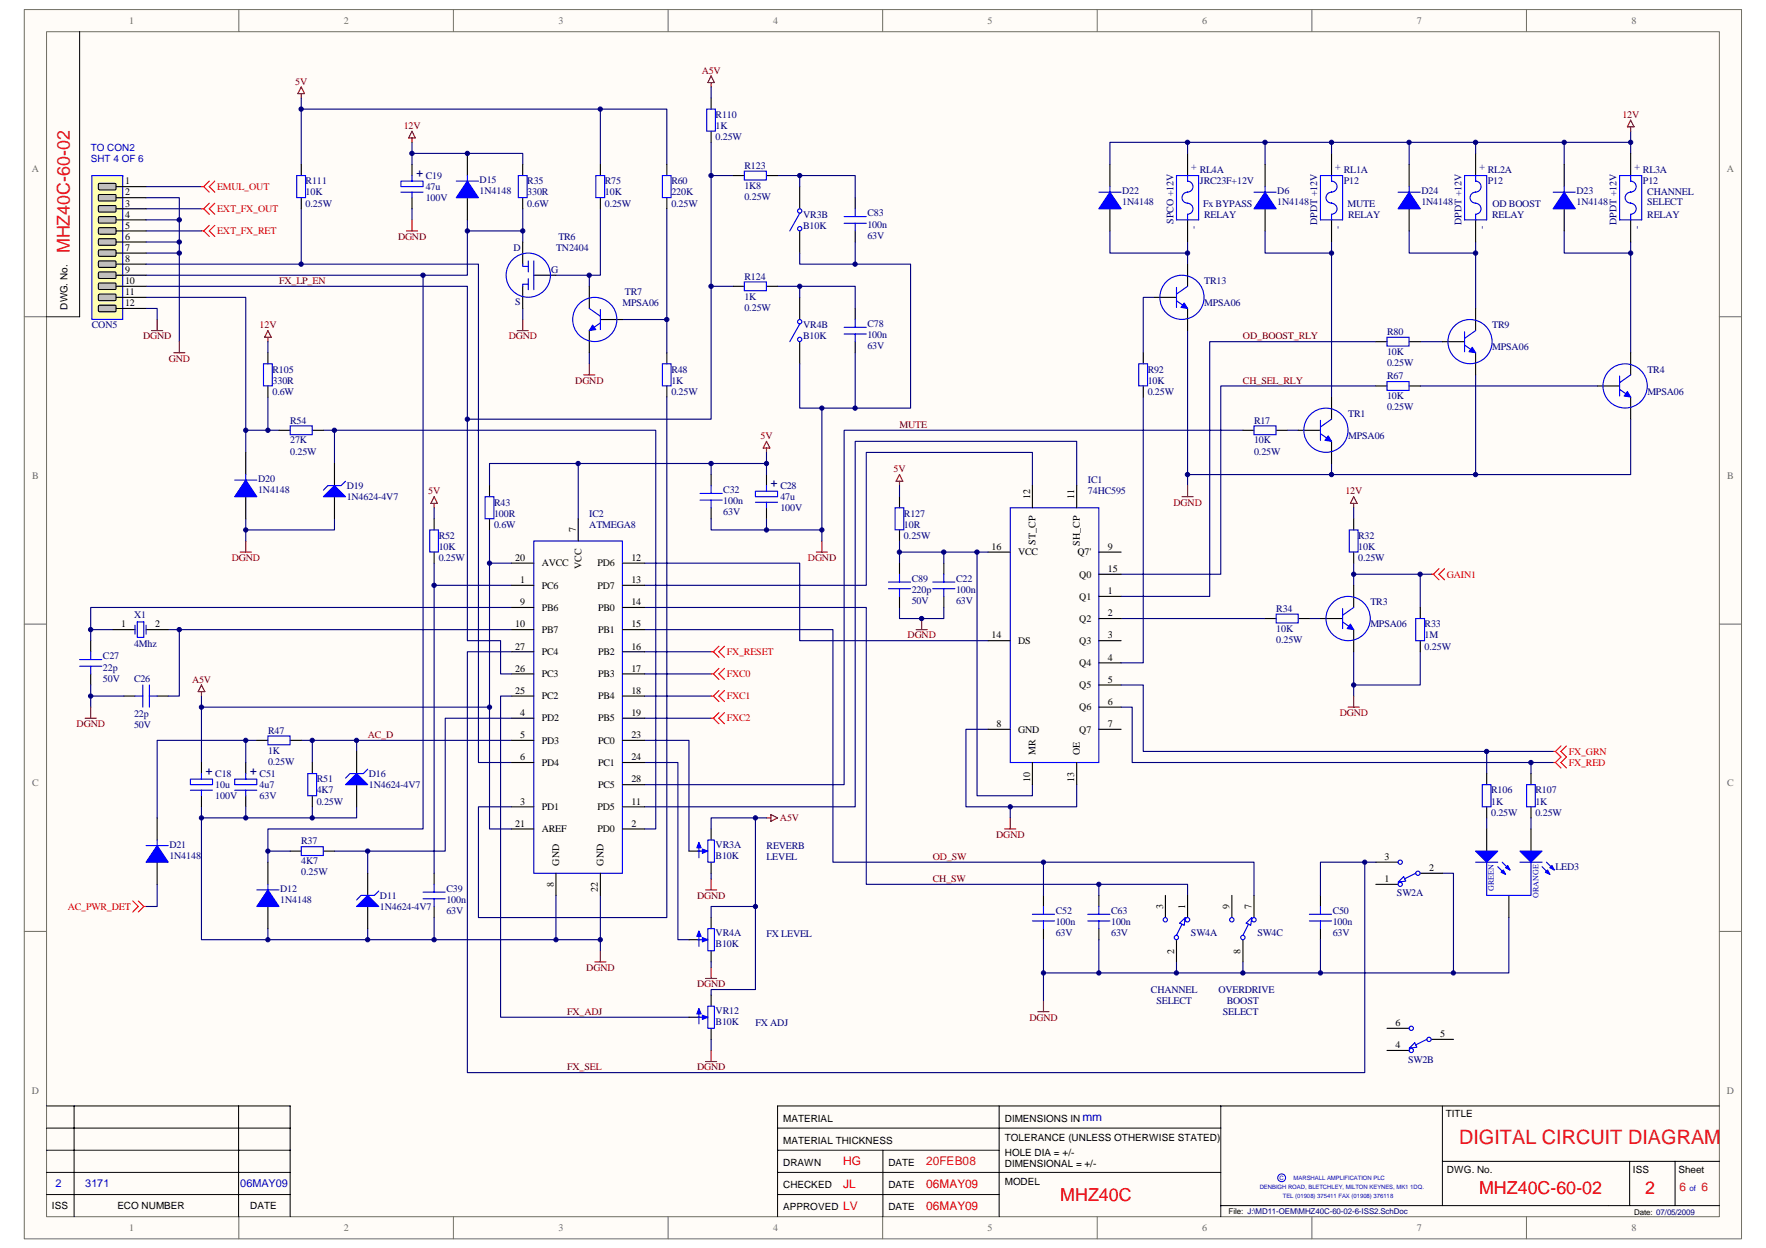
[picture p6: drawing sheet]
<svg xmlns="http://www.w3.org/2000/svg" width="297mm" height="210mm" viewBox="0 0 297 210" stroke-linecap="round" stroke-linejoin="round" font-family="sans-serif">
<path d="M4.1 1.6h288.8v206.8h-288.8z" fill="#fffcf8"/>
<path d="M4.1 1.6h288.8v206.8h-288.8z" fill="none" stroke="#706f64" stroke-width=".17"/>
<path d="M7.8 5.4h281.4v199.2h-281.4z" fill="#fffcf8"/>
<g fill="none" stroke="#706f64" stroke-width=".17">
<path d="M7.8 5.3h281.4v199.3h-281.4zM40.2 1.6v3.7M76.3 1.6v3.7M112.4 1.6v3.7M148.5 1.6v3.7M184.5 1.6v3.7M220.7 1.6v3.7M256.7 1.6v3.7M4.1 53.3h3.7M289.2 53.3h3.7M4.1 105h3.7M289.2 105h3.7"/>
<path d="M4.1 156.7h3.7M289.2 156.7h3.7M40.2 204.6v3.8M76.3 204.6v3.8M112.4 204.6v3.8M148.5 204.6v3.8M184.5 204.6v3.8M220.7 204.6v3.8M256.7 204.6v3.8"/>
</g>
<g fill="none" stroke="#000" stroke-width=".17">
<path d="M13.4 5.3v48h-5.6M7.8 186h41v18.6M7.8 189.7h41M7.8 193.5h41M7.8 197.2h41M12.5 186v18.6M40.1 186v18.6M130.8 189.7h74.5M130.8 193.5h37.3M130.8 197.2h74.5M148.5 193.5v11.1M168.1 186v18.6"/>
<path d="M205.3 186h-74.5v18.6M242.6 186v16.8M242.6 195.3h46.6M274.1 195.3v7.5M281.7 195.3v7.5M289.2 186h-83.9v18.6M7.8 200.9h41M130.8 200.9h37.3M205.3 202.8h83.9"/>
</g>
<path d="M214.9 198a.66 .66 0 0 1 1-.5 .66 .66 0 0 1 .1 1.1 .66 .66 0 0 1-1-.2l-.1-.3" fill="none" stroke="#00f" stroke-width=".17"/>
<g fill="none" stroke="#000" stroke-width=".19">
<path d="M119.6 16.5v1.9M50.7 27.7v1.8M50.7 33.3v1.8M69.3 27.7v1.8M69.3 33.3v1.8M78.6 25.8v3.7M78.6 33.3v3.7M87.9 27.7v1.8M87.9 33.3v1.8M101 27.7v1.8M101 33.3v1.8M112.2 27.7v1.8"/>
<path d="M112.2 33.3v1.8M119.6 22.1v1.8M123.3 29.5h1.9M128.9 29.5h1.9M134.5 31.4v3.7M134.5 38.8v3.8M143.8 33.3v1.8M143.8 38.8v1.9M186.7 27.7v3.7M186.7 35.1v3.7M199.7 25.8v3.7M199.7 37v3.7"/>
<path d="M212.8 27.7v3.7M212.8 35.1v3.7M224 25.8v3.7M224 37v3.7M237 27.7v3.7M237 35.1v3.7M248.2 25.8v3.7M248.2 37v3.7M263.1 27.7v3.7M263.1 35.1v3.7M274.3 25.8v3.7M274.3 37v3.7"/>
<path d="M45.1 59.3v1.9M87.9 40.7v3.7M87.9 48.2v3.7M89.8 46.3h3.7M99.1 48.2v3.7M99.1 55.6v3.7M101 53.7h3.7M112.2 59.3v1.9M123.3 48.2h1.9M128.9 48.2h1.9M134.5 50v3.7M134.5 57.5v3.7"/>
<path d="M143.8 51.9v1.8M143.8 57.5v1.8M192.3 59.3v1.9M194.2 50h3.7M199.7 44.4v3.8M199.7 51.9v3.7M231.4 57.5h1.9M237 57.5h1.9M242.6 57.5h3.7M248.2 51.9v3.7M248.2 59.3v3.8M274.3 59.3v3.8"/>
<path d="M41.3 76.1v3.7M45.1 64.9v1.9M46.9 72.4h1.9M52.5 72.4h1.9M56.3 78v3.7M112.2 64.9v1.9M119.6 79.8v1.9M128.9 79.8v1.9M192.3 64.9v1.9M209.1 72.4h1.8M214.6 72.4h1.9M218.4 72.4h3.7"/>
<path d="M224 66.8v3.7M224 74.2v3.8M231.4 64.9h1.9M237 64.9h1.9M268.7 64.9h3.7M274.3 66.8v3.7M41.3 83.5v3.8M56.3 83.5v3.8M73 87.3v1.8M73 92.9v1.8M82.3 81.7v1.8M82.3 87.3v1.8"/>
<path d="M86.1 98.4h3.7M86.1 94.7h3.7M97.3 87.3v3.7M104.7 98.4h3.7M104.7 94.7h3.7M119.6 85.4v1.9M128.9 85.4v1.9M158.7 94.7v1.9M166.2 92.9h3.7M173.6 81.7v3.7M181.1 81.7v3.7M184.8 96.6h3.8"/>
<path d="M184.8 92.9h3.8M227.7 87.3v1.8M227.7 92.9v1.8M227.7 98.4v3.8M15.3 107.8v1.8M15.3 113.3v1.9M19 105.9h3.7M20.8 117.1h1.9M24.6 105.9h3.7M26.4 117.1h1.9M86.1 117.1h3.7M86.1 105.9h3.7"/>
<path d="M86.1 113.3h3.7M86.1 109.6h3.7M86.1 102.2h3.7M104.7 117.1h3.7M104.7 105.9h3.7M104.7 113.3h3.7M104.7 109.6h3.7M104.7 102.2h3.7M158.7 100.3v1.9M166.2 107.8h3.7M184.8 104h3.8M184.8 107.8h3.8"/>
<path d="M184.8 100.3h3.8M184.8 118.9h3.8M184.8 115.2h3.8M184.8 111.5h3.8M212.8 104h1.8M218.4 104h1.8M222.1 104h3.7M227.7 105.9v3.7M238.9 102.2v1.8M238.9 107.8v1.8M26.4 137.6v3.7M33.9 128.2v1.9"/>
<path d="M33.9 133.8v1.9M41.3 128.2v1.9M41.3 133.8v1.9M43.2 124.5h1.9M48.8 124.5h1.9M52.5 128.2v1.9M52.5 133.8v1.9M60 126.4v3.7M60 132v3.7M86.1 124.5h3.7M86.1 135.7h3.7M86.1 120.8h3.7"/>
<path d="M86.1 128.2h3.7M86.1 139.4h3.7M104.7 124.5h3.7M104.7 135.7h3.7M104.7 120.8h3.7M104.7 128.2h3.7M104.7 132h3.7M104.7 139.4h3.7M119.6 139.4v1.9M166.2 122.7h3.7M173.6 128.2v3.8M181.1 128.2v3.8"/>
<path d="M184.8 122.7h3.8M250.1 130.1v1.9M250.1 135.7v1.9M250.1 139.4v3.8M257.5 130.1v1.9M257.5 135.7v1.9M257.5 139.4v3.8M26.4 145v3.7M45.1 145v3.7M45.1 152.5v3.7M48.8 143.2h1.9M54.4 143.2h1.9"/>
<path d="M61.8 146.9v3.7M61.8 152.5v3.7M73 146.9v1.8M73 152.5v1.8M93.5 146.9v3.7M101 146.9v3.7M115.9 158.1h1.8M115.9 143.2h1.8M119.6 145v1.9M119.6 154.3v1.9M119.6 159.9v1.9M175.5 150.6v1.9"/>
<path d="M175.5 156.2v1.9M184.8 150.6v1.9M184.8 156.2v1.9M196 150.6v3.7M197.9 158.1v3.7M199.7 150.6v3.7M207.2 150.6v3.7M209.1 158.1v3.7M210.9 150.6v3.7M222.1 150.6v1.9M222.1 156.2v1.9M231.4 148.7h3.8"/>
<path d="M231.4 145h3.8M238.9 146.9h3.7M253.8 150.6v3.7M115.9 171.1h1.8M119.6 167.4v1.8M119.6 173v1.8M233.3 176.7h3.7M233.3 173h3.7M240.7 174.8h3.8"/>
</g>
<g fill="none" stroke="#00f" stroke-width=".19">
<path d="M118.9 18.4h1.4v3.7h-1.4zM49.9 29.5h1.5v3.7h-1.5zM67.4 30.5h3.8v.9h-3.8zM67.4 32.3h3.8M69.3 29.5v1M69.3 32.3v1M76.7 30.5h3.8M78.6 29.5v1M87.2 29.5h1.5v3.7h-1.5zM100.2 29.5h1.5v3.7h-1.5zM111.4 29.5h1.5v3.7h-1.5zM125.2 28.8h3.7v1.5h-3.7z"/>
<path d="M134.5 35.9l-1.7 2.9M142 37.5h3.7M142 36.4h3.7M143.8 35.1v1.3M143.8 37.5v1.3M184.8 32.3h3.8M186.7 31.4v.9M197.9 29.5h3.7v7.5h-3.7zM199.7 32.3a.92 .92 0 0 0-.9 .9 .92 .92 0 0 0 .9 1M199.7 29.5v1a.92 .92 0 0 1 1 .9 .92 .92 0 0 1-1 .9M199.7 34.2a.92 .92 0 0 1 1 .9 .92 .92 0 0 1-1 .9v1M210.9 32.3h3.7"/>
<path d="M212.8 31.4v.9M222.1 29.5h3.7v7.5h-3.7zM224 32.3a.92 .92 0 0 0-1 .9 .92 .92 0 0 0 1 1M224 29.5v1a.92 .92 0 0 1 .9 .9 .92 .92 0 0 1-.9 .9M224 34.2a.92 .92 0 0 1 .9 .9 .92 .92 0 0 1-.9 .9v1M235.2 32.3h3.7M237 31.4v.9M246.3 29.5h3.8v7.5h-3.8zM248.2 32.3a.92 .92 0 0 0-.9 .9 .92 .92 0 0 0 .9 1M248.2 29.5v1a.92 .92 0 0 1 .9 .9 .92 .92 0 0 1-.9 .9M248.2 34.2a.92 .92 0 0 1 .9 .9 .92 .92 0 0 1-.9 .9v1M261.2 32.3h3.8"/>
<path d="M263.1 31.4v.9M272.4 29.5h3.7v7.5h-3.7zM274.3 32.3a.92 .92 0 0 0-1 .9 .92 .92 0 0 0 1 1M274.3 29.5v1a.92 .92 0 0 1 .9 .9 .92 .92 0 0 1-.9 .9M274.3 34.2a.92 .92 0 0 1 .9 .9 .92 .92 0 0 1-.9 .9v1M87.9 44.4v.4h1M88.9 47.8h-1v.4M88.9 43.9v1.8M88.9 46.9v1.8M89.8 43.9v4.8M99.1 51.9l1.9 1.3M101 54.3l-1.9 1.3"/>
<path d="M101 52.1v3.3M125.2 47.4h3.7v1.5h-3.7zM134.5 54.5l-1.7 3M142 56.2h3.7M142 55.1h3.7M143.8 53.7v1.4M143.8 56.2v1.3M197.9 50.6l1.8 1.3M197.9 48.3v3.4M199.7 48.2l-1.8 1.3M233.3 56.7h3.7v1.5h-3.7zM246.3 58l1.9 1.3"/>
<path d="M246.3 55.8v3.4M248.2 55.6l-1.9 1.3M41.3 79.8v1M44.3 61.2h1.5v3.7h-1.5zM48.8 71.6h3.7v1.5h-3.7zM111.4 61.2h1.5v3.7h-1.5zM191.5 61.2h1.5v3.7h-1.5zM210.9 71.6h3.7v1.5h-3.7zM222.1 70.7v3.4M222.1 72.9l1.9 1.3M224 70.5l-1.9 1.3M233.3 64.2h3.7v1.5h-3.7z"/>
<path d="M272.4 65.5l1.9 1.3M272.4 63.2v3.4M274.3 63.1l-1.9 1.3M39.5 80.8h3.7M58.1 80.9l-.7 .8h-2.3l-.7 .7M72.3 89.1h1.4v3.7h-1.4zM81.6 83.5h1.5v3.7h-1.5zM89.8 91h14.9v55.9h-14.9zM117.7 83h3.8M117.7 84.1h3.8M119.6 81.7v1.3M119.6 84.1v1.3"/>
<path d="M127.1 82.6h3.7v.9h-3.7zM127.1 84.5h3.7M128.9 81.7v.9M128.9 84.5v.9M156.9 99h3.7M156.9 97.9h3.7M158.7 96.6v1.3M158.7 99v1.3M169.9 85.4h14.9v42.8h-14.9zM226.9 89.1h1.5v3.7h-1.5zM13.4 110.9h3.7M13.4 112.1h3.7"/>
<path d="M15.3 109.6v1.3M15.3 112.1v1.2M22.7 117.1h1.3M22.7 105.2v1.5M23.1 104.6h1.1v2.6h-1.1zM24 115.2v3.7M24.6 105.2v1.5M25.1 115.2v3.7M25.1 117.1h1.3M214.6 103.3h3.8v1.5h-3.8zM225.8 104.6l1.9 1.3M225.8 102.4v3.3"/>
<path d="M227.7 102.2l-1.9 1.3M238.1 104h1.5v3.8h-1.5zM32 131h3.7v1h-3.7zM32 132.9h3.7M33.9 130.1v.9M33.9 132.9v.9M39.5 131h3.7v1h-3.7zM39.5 132.9h3.7M41.3 130.1v.9M41.3 132.9v.9M45.1 123.8h3.7v1.5h-3.7zM51.8 130.1h1.5v3.7h-1.5z"/>
<path d="M61.8 129.4l-.7 .7h-2.2l-.8 .8M249.3 132h1.5v3.7h-1.5zM256.8 132h1.4v3.7h-1.4zM24.6 142.2h3.7M26.4 141.3v.9M43.2 149.7h3.7M45.1 148.7v1M50.7 142.4h3.7v1.5h-3.7zM63.7 149.9l-.7 .7h-2.3l-.7 .8M71.2 150.1h3.7M71.2 151.2h3.7M73 148.7v1.4"/>
<path d="M73 151.2v1.3M117.4 158.1h1.1M117.4 143.2h1.1M117.6 142.2v2.1M117.6 157.1v2.1M119.1 156.2h1.1v3.7h-1.1zM119.1 141.3h1.1v3.7h-1.1zM173.6 153.8h3.8M173.6 154.9h3.8M175.5 152.5v1.3M175.5 154.9v1.3M183 153.8h3.7"/>
<path d="M183 154.9h3.7M184.8 152.5v1.3M184.8 154.9v1.3M198.8 155.4l-.9 1.9M199.4 154.3l-.2 1.3-.8-.3zM210 155.4l-.9 1.9M210.5 154.3l-.1 1.3-.8-.3zM220.2 153.8h3.8M220.2 154.9h3.8M222.1 152.5v1.3M222.1 154.9v1.3M236.1 147.4l.3 .8-1.2 .2z"/>
<path d="M238.1 146.9l-1.8 .9M248.2 145h3.7M250.1 145v5.6h7.4v-5.6M251.9 145.8l1.3 1.3M252.7 145l1.3 1.3M255.6 145h3.8M259.4 145.8l1.3 1.3M260.1 145l1.3 1.3M117.4 171.1h1.1M117.6 170.2v2M119.1 169.2h1.1v3.8h-1.1zM237 176.3l1-.9 .3 .7z"/>
<path d="M240 174.8l-1.9 .9"/>
<circle cx="134.5" cy="35.5" r=".37"/>
<circle cx="134.5" cy="38.5" r=".36"/>
<circle cx="88.9" cy="46.3" r="3.7"/>
<circle cx="100" cy="53.7" r="3.7"/>
<circle cx="134.5" cy="54.1" r=".37"/>
<circle cx="134.5" cy="57.1" r=".36"/>
<circle cx="198.8" cy="50" r="3.7"/>
<circle cx="247.3" cy="57.5" r="3.7"/>
<circle cx="223" cy="72.4" r="3.7"/>
<circle cx="273.3" cy="64.9" r="3.7"/>
<circle cx="226.8" cy="104" r="3.7"/>
<circle cx="196" cy="154.7" r=".36"/>
<circle cx="197.9" cy="157.7" r=".36"/>
<circle cx="199.7" cy="154.7" r=".37"/>
<circle cx="207.2" cy="154.7" r=".37"/>
<circle cx="209.1" cy="157.7" r=".37"/>
<circle cx="210.9" cy="154.7" r=".37"/>
<circle cx="235.5" cy="148.7" r=".36"/>
<circle cx="235.5" cy="145" r=".36"/>
<circle cx="238.5" cy="146.9" r=".36"/>
<circle cx="237.4" cy="176.7" r=".36"/>
<circle cx="237.4" cy="173" r=".36"/>
<circle cx="240.4" cy="174.8" r=".36"/>
</g>
<g fill="none" stroke="#000080" stroke-width=".19">
<path d="M50.7 16.5v11.2M50.7 18.4h50.3M119.6 14.6v1.9M24.6 37h5.6v3.7h-5.6M24.6 33.3h5.6v3.7M24.6 31.4h9.3M24.6 35.1h9.3M24.6 38.8h9.3M50.7 35.1v9.3h-26.1M69.3 27.7v-1.9h18.6v1.9M69.3 23.9v1.9M69.3 35.1v1.9"/>
<path d="M78.6 37v9.3h-54M78.6 38.8h9.3v1.9M87.9 35.1v3.7M101 35.1v11.2h-7.5M101 27.7v-9.3h11.2v9.3M112.2 35.1v18.6M119.6 23.9v46.6h-41v37.3h5.6v5.5h1.9M119.6 29.5h3.7M130.8 29.5h3.7v1.9M134.5 29.5h9.3v3.8M186.7 38.8v3.8h13v1.8M199.7 23.9h-13v3.8"/>
<path d="M212.8 38.8v3.8h11.2M212.8 23.9h-13.1v1.9M224 23.9h-11.2v3.8M237 38.8v3.8h11.2M237 23.9h-13v1.9M248.2 23.9h-11.2v3.8M263.1 38.8v3.8h11.2M263.1 23.9h-14.9v1.9M274.3 25.8v-1.9h-11.2v3.8M274.3 22.1v1.8M24.6 50h16.7v22.4h5.6M24.6 51.9h1.8v1.8"/>
<path d="M24.6 48.2h54v22.3M24.6 42.6h5.6M30.2 40.7v16.8M45.1 57.5v1.8M50.7 44.4h29.8v83.8h5.6M71.2 46.3v93.1h-26.1v3.8M87.9 51.9v1.8M99.1 46.3v1.9M99.1 59.3v1.9M104.7 53.7h7.5v5.6M119.6 48.2h3.7M130.8 48.2h3.7v1.8"/>
<path d="M134.5 48.2h9.3v3.7M143.8 40.7v3.7h-9.3v-1.8M143.8 44.4h9.4v24.2h-9.4v-9.3M194.2 50h-1.9v9.3M199.7 55.6v24.2h24.3v-1.8M199.7 40.7v1.9M224 40.7v26.1M231.4 57.5h-27.9v42.8h-14.9M238.9 57.5h3.7M248.2 40.7v11.2M274.3 40.7v18.6M41.3 72.4v3.7"/>
<path d="M45.1 66.8v5.6M54.4 72.4h1.9v5.6M56.3 72.4h54v67h-1.9M97.3 78h-15v3.7M112.2 66.8v87.5h-31.7v-18.6h5.6M119.6 79.8v-1.8h-22.3v9.3M119.6 78h9.3v1.8M128.9 76.1v1.9M134.5 61.2v7.4h9.3M138.2 68.6v20.5M192.3 66.8v44.7h-3.7M199.7 79.8v1.9"/>
<path d="M209.1 72.4h-67.1v59.6h-33.6M216.5 72.4h1.9M231.4 64.9h-26.1v31.7h-16.7M238.9 64.9h29.8M248.2 63.1v16.7h-24.2M274.3 70.5v9.3h-26.1M41.3 87.3v3.7M56.3 87.3v1.8h-15M73 85.4v1.9M73 94.7v3.7M82.3 89.1v5.6M86.1 98.4h-13.1v48.5"/>
<path d="M86.1 94.7h-3.8v44.7h3.8M108.4 94.7h26.1v13.1h31.7M119.6 87.3v1.8h9.3v-1.8M128.9 89.1h9.3v1.9M164.3 92.9v40.9h9.3v-1.8M173.6 81.7v-5.6h-27.9v22.3h-37.3M181.1 81.7v-7.5h-37.3v61.5h-35.4M227.7 96.6h11.2v5.6M227.7 85.4v1.9M227.7 94.7v3.7M238.9 96.6h1.8M15.3 115.2v1.9h5.5"/>
<path d="M15.3 117.1v1.8M19 105.9h-3.7v1.9M28.3 105.9h57.8M30.2 105.9v11.2h-1.9M33.9 117.1v1.8M82.3 118.9h-48.4v9.3M86.1 109.6h-7.5v70.8h150.9v-35.4h-7.4v5.6M86.1 117.1h-1.9v54h31.7M86.1 102.2h-70.8v3.7M108.4 102.2h37.3v46.5h54v1.9M108.4 105.9h31.7v39.1h70.8v5.6M108.4 109.6h11.2"/>
<path d="M108.4 113.3h11.2M108.4 117.1h11.2M188.6 115.2h3.7v11.2h68.9M188.6 118.9h1.8v9.3h70.8M188.6 104h24.2M220.2 104h1.9M227.7 109.6v5.6h11.2v-5.6M227.7 115.2v1.9M33.9 137.6v20.5h11.2v-1.9M33.9 135.7v1.9h7.4M41.3 124.5h-14.9v13.1M41.3 135.7v1.9h11.2"/>
<path d="M43.2 124.5h-1.9v3.7M50.7 124.5h1.8M52.5 135.7v1.9h7.5v-1.9M60 126.4v-1.9h-7.5v3.7M60 124.5h26.1M86.1 120.8h-11.2v22.4h-18.6M108.4 124.5h7.5v18.7M108.4 128.2h5.6v29.9h1.9M108.4 120.8h11.2M119.6 139.4v-1.8h7.5v14.9M127.1 137.6h1.8M166.2 122.7h-3.7v13h18.6v-3.7"/>
<path d="M250.1 126.4v3.7M250.1 137.6v1.8M257.5 128.2v1.9M257.5 137.6v1.8M26.4 148.7v3.8h-1.8M45.1 158.1h16.7M48.8 143.2h-3.7v1.8M61.8 143.2v3.7M73 154.3v3.8M93.5 150.6v7.5M101 150.6v7.5h-39.2v-1.9M101 158.1v1.8"/>
<path d="M119.6 154.3v-1.8h7.5v13.9h-7.5v1M119.6 146.9v.9M175.5 158.1v5.5h9.3M175.5 145v5.6M184.8 158.1v5.5h13.1v-1.8M184.8 148.7v1.9M222.1 158.1v5.5h-13M229.5 145h1.9M242.6 146.9h1.9v16.7M253.8 154.3v9.3h-31.7M119.6 161.8v.9M119.6 174.8v1.9"/>
<path d="M209.1 161.8v1.8h-11.2"/>
</g>
<g fill="none" stroke="#800000" stroke-width=".19">
<path d="M50.7 14.6l.5 1.1h-1.1zM50.7 15.7v.8M119.6 13.9v.7M119.6 12.8l.6 1.1h-1.1zM68.4 38.8h1.8M69.3 23.2v.7M69.3 37v1.8M69.3 22.1l.5 1.1h-1.1zM274.3 20.2l.5 1.1h-1.1zM274.3 21.3v.8M25.5 55.6h1.9M26.4 53.7v1.9"/>
<path d="M29.2 59.3h1.9M30.2 57.5v1.8M45.1 55.6l.5 1.1h-1.1zM45.1 56.7v.8M87 55.6h1.9M87.9 53.7v1.9M98.2 63.1h1.9M99.1 61.2v1.9M128.9 74.2l.6 1.2h-1.1zM128.9 75.4v.7M151.3 79.8l.5 1.1h-1.1zM40.4 92.9h1.9"/>
<path d="M41.3 91v1.9M73 83.5l.6 1.2h-1.1zM73 84.7v.7M137.3 92.9h1.9M138.2 91v1.9M151.3 80.9v.8M198.8 83.5h1.9M199.7 81.7v1.8M227.7 84.7v.7M227.7 83.5l.6 1.2h-1.2zM15.3 118.9v1.9M33.9 115.2l.6 1.1h-1.2z"/>
<path d="M33.9 116.3v.8M154.1 105.9h1.9M155 104v1.9M226.8 118.9h1.8M227.7 117.1v1.8M14.3 120.8h1.9M128.9 137.6h.8M129.7 137l1.1 .6-1.1 .5zM169 139.4h1.9M169.9 137.6v1.8M101 159.9v1.9M118.7 149.7h1.8"/>
<path d="M119.6 147.8v1.9M100.1 161.8h1.8M118.7 164.6h1.8M118.7 178.5h1.8M119.6 162.7v1.9M119.6 176.7v1.8M174.6 170.2h1.8M175.5 168.3v1.9"/>
</g>
<g fill="none" stroke="#f00" stroke-width=".19">
<path d="M33.9 35.1h.4M33.9 31.4h.4M33.9 38.8h.4M34.3 35.1l.9 .9M34.3 31.4l.9 .9M34.3 38.8l.9 1M35.2 34.2l-.9 .9M35.2 30.5l-.9 .9M35.2 37.9l-.9 .9M36.1 34.2l-.9 .9 .9 .9M36.1 30.5l-.9 .9 .9 .9M36.1 37.9l-.9 .9 .9 1"/>
<path d="M240.7 96.6h.4M241.1 96.6l.9 .9M242 95.7l-.9 .9M243 95.7l-1 .9 1 .9M119.6 109.6h.4M119.6 113.3h.4M119.6 117.1h.4M120 109.6l.9 1M120 113.3l.9 1M120 117.1l.9 .9M120.9 108.7l-.9 .9M120.9 112.4l-.9 .9"/>
<path d="M120.9 116.1l-.9 1M120.9 119.9l-.9 .9M121.9 108.7l-1 .9 1 1M121.9 112.4l-1 .9 1 1M121.9 116.1l-1 1 1 .9M121.9 119.9l-1 .9 1 .9M119.6 120.8h.4M120 120.8l.9 .9M261.2 126.4h.4M261.2 128.2h.4M261.6 126.4l.9 .9-.9 .9M261.6 128.2l.9 1"/>
<path d="M262.5 125.5l-.9 .9M263.5 125.5l-1 .9 1 .9-1 .9 1 1M22.3 151.5l1 1-1 .9M23.3 151.5l.9 1M24.2 152.5l-.9 .9M24.2 152.5h.4"/>
</g>
<g fill="#00f" stroke="#00f" stroke-width=".17">
<path d="M118.1 157.7l1 .4-1 .3z"/>
<path d="M117.6 156.6l.3 .9h-.7z"/>
<path d="M118.1 142.8l1 .4-1 .3z"/>
<path d="M117.6 141.7l.3 .9h-.7z"/>
<path d="M118.1 170.7l1 .4-1 .4z"/>
<path d="M117.6 169.6l.3 .9h-.7z"/>
<path d="M273.7 65.8l.6 1-1.1-.2z"/>
<path d="M223.4 73.3l.6 .9-1.2-.1z"/>
<path d="M247.6 58.4l.6 .9-1.1-.1z"/>
<path d="M199.2 50.9l.5 1-1.1-.2z"/>
<path d="M227.1 105l.6 .9-1.1-.2z"/>
<path d="M99.7 54.7l.5 .7-1.1 .2z"/>
</g>
<g fill="#00f" stroke="#00f" stroke-width=".19">
<path d="M58.1 132l1.9-1.9 1.8 1.9z"/>
<path d="M56.3 81.7l1.8 1.8h-3.7z"/>
<path d="M60 152.5l1.8-1.9 1.9 1.9z"/>
<path d="M255.6 143.2h3.8l-1.9 1.8z"/>
<path d="M260.3 146.3l.4 .8-.8-.4z"/>
<path d="M261 145.6l.4 .7-.7-.4z"/>
<path d="M248.2 143.2h3.7l-1.8 1.8z"/>
<path d="M252.9 146.3l.3 .8-.7-.4z"/>
<path d="M253.2 145.9l.4-.3 .4 .7z"/>
<path d="M186.7 32.3l1.9 2.8h-3.8z"/>
<path d="M263.1 32.3l1.9 2.8h-3.8z"/>
<path d="M237 32.3l1.9 2.8h-3.7z"/>
<path d="M212.8 32.3l1.8 2.8h-3.7z"/>
<path d="M78.6 30.5l1.9 2.8h-3.8z"/>
<path d="M41.3 80.8l1.9 2.7h-3.7z"/>
<path d="M26.4 142.2l1.9 2.8h-3.7z"/>
<path d="M45.1 149.7l1.8 2.8h-3.7z"/>
</g>
<path d="M15.4 29.5v24.2h5.2v-24.2z" fill-rule="evenodd" fill="#ffffb0" stroke="#00f" stroke-width=".19"/>
<path d="M19.5 31.4h5.1M19.5 33.3h5.1" fill="none" stroke="#000" stroke-width=".19"/>
<g fill="#c0c0c0" stroke="#000" stroke-width=".19">
<path d="M16.6 30.9l2.7-.1 .2 .2v.7l-.2 .2h-2.6l-.2-.2z" fill-rule="evenodd"/>
<path d="M16.6 32.8l2.7-.1 .2 .2v.7l-.2 .2h-2.6l-.2-.2z" fill-rule="evenodd"/>
</g>
<path d="M19.5 35.1h5.1" fill="none" stroke="#000" stroke-width=".19"/>
<path d="M16.6 34.6h2.7l.2 .2v.7l-.2 .2h-2.6l-.2-.2z" fill-rule="evenodd" fill="#c0c0c0" stroke="#000" stroke-width=".19"/>
<path d="M19.5 37h5.1" fill="none" stroke="#000" stroke-width=".19"/>
<path d="M16.6 36.5l2.7-.1 .2 .2v.7l-.2 .2h-2.6l-.2-.2z" fill-rule="evenodd" fill="#c0c0c0" stroke="#000" stroke-width=".19"/>
<path d="M19.5 38.8h5.1" fill="none" stroke="#000" stroke-width=".19"/>
<path d="M16.6 38.3h2.7l.2 .2v.7l-.2 .2h-2.6l-.2-.2z" fill-rule="evenodd" fill="#c0c0c0" stroke="#000" stroke-width=".19"/>
<path d="M19.5 40.7h5.1" fill="none" stroke="#000" stroke-width=".19"/>
<path d="M16.6 40.2h2.7l.2 .1v.8l-.2 .2h-2.6l-.2-.2z" fill-rule="evenodd" fill="#c0c0c0" stroke="#000" stroke-width=".19"/>
<path d="M19.5 42.6h5.1" fill="none" stroke="#000" stroke-width=".19"/>
<path d="M16.6 42.1l2.7-.1 .2 .2v.7l-.2 .2h-2.6l-.2-.2z" fill-rule="evenodd" fill="#c0c0c0" stroke="#000" stroke-width=".19"/>
<path d="M19.5 44.4h5.1" fill="none" stroke="#000" stroke-width=".19"/>
<path d="M16.6 43.9h2.7l.2 .2v.7l-.2 .2h-2.6l-.2-.2z" fill-rule="evenodd" fill="#c0c0c0" stroke="#000" stroke-width=".19"/>
<path d="M19.5 46.3h5.1" fill="none" stroke="#000" stroke-width=".19"/>
<path d="M16.6 45.8l2.7-.1 .2 .2v.8l-.2 .1h-2.6l-.2-.1z" fill-rule="evenodd" fill="#c0c0c0" stroke="#000" stroke-width=".19"/>
<path d="M19.5 48.2h5.1" fill="none" stroke="#000" stroke-width=".19"/>
<path d="M16.6 47.7l2.7-.1 .2 .2v.7l-.2 .2h-2.6l-.2-.2z" fill-rule="evenodd" fill="#c0c0c0" stroke="#000" stroke-width=".19"/>
<path d="M19.5 50h5.1" fill="none" stroke="#000" stroke-width=".19"/>
<path d="M16.6 49.5h2.7l.2 .2v.7l-.2 .2h-2.6l-.2-.2z" fill-rule="evenodd" fill="#c0c0c0" stroke="#000" stroke-width=".19"/>
<path d="M19.5 51.9h5.1" fill="none" stroke="#000" stroke-width=".19"/>
<path d="M16.6 51.4l2.7-.1 .2 .2v.7l-.2 .2h-2.6l-.2-.2z" fill-rule="evenodd" fill="#c0c0c0" stroke="#000" stroke-width=".19"/>
<path d="M151.3 83.5v1.9M151.3 89.1v1.9M151.3 94.7v1.9M151.3 100.3v1.9" fill="none" stroke="#000" stroke-width=".19"/>
<path d="M149.4 97.9h3.8M149.4 99h3.8M150.6 85.4h1.4v3.7h-1.4zM151.3 96.6v1.3M151.3 99v1.3" fill="none" stroke="#00f" stroke-width=".19"/>
<path d="M151.3 81.7v1.8M151.3 91v3.7M151.3 92.9h14.9M158.7 92.9v1.8M151.3 102.2v1.8h7.4v-1.8M169.9 135.7v1.9M175.5 163.6v4.7" fill="none" stroke="#000080" stroke-width=".19"/>
<g fill="#000080" stroke="#000080" stroke-width=".17">
<circle cx="15.3" cy="117.1" r=".36"/>
<circle cx="15.3" cy="105.9" r=".37"/>
<circle cx="30.2" cy="105.9" r=".36"/>
<circle cx="30.2" cy="42.6" r=".36"/>
<circle cx="30.2" cy="40.7" r=".36"/>
<circle cx="30.2" cy="37" r=".36"/>
<circle cx="33.9" cy="137.6" r=".36"/>
<circle cx="33.9" cy="118.9" r=".36"/>
<circle cx="41.3" cy="137.6" r=".36"/>
<circle cx="41.3" cy="124.5" r=".36"/>
<circle cx="41.3" cy="89.1" r=".36"/>
<circle cx="41.3" cy="72.4" r=".36"/>
<circle cx="45.1" cy="158.1" r=".36"/>
<circle cx="45.1" cy="143.2" r=".36"/>
<circle cx="45.1" cy="72.4" r=".36"/>
<circle cx="50.6" cy="44.4" r=".36"/>
<circle cx="50.6" cy="18.3" r=".36"/>
<circle cx="52.5" cy="137.6" r=".36"/>
<circle cx="52.5" cy="124.5" r=".36"/>
<circle cx="56.2" cy="72.4" r=".36"/>
<circle cx="60" cy="124.5" r=".36"/>
<circle cx="61.8" cy="158.1" r=".36"/>
<circle cx="61.8" cy="143.2" r=".36"/>
<circle cx="69.3" cy="25.8" r=".37"/>
<circle cx="71.2" cy="46.3" r=".36"/>
<circle cx="73" cy="158.1" r=".36"/>
<circle cx="73" cy="98.4" r=".36"/>
<circle cx="78.6" cy="70.5" r=".36"/>
<circle cx="78.6" cy="38.8" r=".36"/>
<circle cx="78.6" cy="25.8" r=".36"/>
<circle cx="82.3" cy="118.9" r=".36"/>
<circle cx="82.3" cy="94.7" r=".36"/>
<circle cx="87.9" cy="38.8" r=".36"/>
<circle cx="93.5" cy="158.1" r=".36"/>
<circle cx="97.2" cy="78" r=".36"/>
<circle cx="99.1" cy="46.3" r=".36"/>
<circle cx="101" cy="158.1" r=".36"/>
<circle cx="101" cy="18.3" r=".36"/>
<circle cx="112.2" cy="53.7" r=".37"/>
<circle cx="119.6" cy="78" r=".36"/>
<circle cx="119.6" cy="48.2" r=".36"/>
<circle cx="119.6" cy="29.5" r=".36"/>
<circle cx="127.1" cy="152.5" r=".36"/>
<circle cx="127.1" cy="137.6" r=".36"/>
<circle cx="128.9" cy="89.1" r=".36"/>
<circle cx="128.9" cy="78" r=".36"/>
<circle cx="134.5" cy="48.2" r=".36"/>
<circle cx="134.5" cy="29.5" r=".36"/>
<circle cx="138.2" cy="89.1" r=".36"/>
<circle cx="138.2" cy="68.6" r=".36"/>
<circle cx="143.8" cy="68.6" r=".36"/>
<circle cx="143.8" cy="44.4" r=".36"/>
<circle cx="151.3" cy="92.9" r=".36"/>
<circle cx="155" cy="104" r=".37"/>
<circle cx="158.7" cy="92.9" r=".37"/>
<circle cx="164.3" cy="92.9" r=".36"/>
<circle cx="169.9" cy="135.7" r=".36"/>
<circle cx="175.5" cy="163.6" r=".36"/>
<circle cx="175.5" cy="145" r=".36"/>
<circle cx="184.8" cy="163.6" r=".36"/>
<circle cx="184.8" cy="148.7" r=".36"/>
<circle cx="197.9" cy="163.6" r=".36"/>
<circle cx="199.7" cy="79.8" r=".37"/>
<circle cx="199.7" cy="42.6" r=".37"/>
<circle cx="199.7" cy="23.9" r=".37"/>
<circle cx="209.1" cy="163.6" r=".36"/>
<circle cx="212.8" cy="23.9" r=".36"/>
<circle cx="222.1" cy="163.6" r=".36"/>
<circle cx="224" cy="79.8" r=".36"/>
<circle cx="224" cy="42.6" r=".36"/>
<circle cx="224" cy="23.9" r=".36"/>
<circle cx="227.7" cy="115.2" r=".36"/>
<circle cx="227.7" cy="96.6" r=".36"/>
<circle cx="229.6" cy="145" r=".36"/>
<circle cx="237" cy="23.9" r=".36"/>
<circle cx="238.9" cy="96.6" r=".36"/>
<circle cx="244.5" cy="163.6" r=".36"/>
<circle cx="248.2" cy="79.8" r=".37"/>
<circle cx="248.2" cy="42.6" r=".37"/>
<circle cx="248.2" cy="23.9" r=".37"/>
<circle cx="250.1" cy="126.4" r=".36"/>
<circle cx="257.5" cy="128.2" r=".36"/>
<circle cx="263.1" cy="23.9" r=".36"/>
<circle cx="274.3" cy="42.6" r=".36"/>
<circle cx="274.3" cy="23.9" r=".36"/>
</g>
<text font-size="3.3" fill="#ee0e22" x="245.4" y="192.4">DIGITAL CIRCUIT DIAGRAM</text>
<text font-size="3" fill="#ee0e22" x="11.8" y="42.6" transform="rotate(-90 11.8 42.6)">MHZ40C-60-02</text>
<g font-size="3" fill="#f00">
<text x="178.3" y="201.9">MHZ40C</text>
<text x="248.8" y="200.8">MHZ40C-60-02</text>
<text x="276.7" y="200.8">2</text>
</g>
<g font-size="2" fill="#000080">
<text x="71.2" y="29.8" transform="rotate(-90 71.2 29.8)">+</text>
<text x="130.8" y="81.9" transform="rotate(-90 130.8 81.9)">+</text>
<text x="35.7" y="130.4" transform="rotate(-90 35.7 130.4)">+</text>
<text x="43.2" y="130.4" transform="rotate(-90 43.2 130.4)">+</text>
</g>
<text font-size="2" fill="#00f" x="182.1" y="188.6">mm</text>
<g font-size="2" fill="#f00">
<text x="141.8" y="196">HG</text>
<text x="141.8" y="199.7">JL</text>
<text x="141.8" y="203.5">LV</text>
<text x="155.8" y="199.7">06MAY09</text>
<text x="155.8" y="203.5">06MAY09</text>
</g>
<g font-size="2" fill="#ee0e22">
<text x="155.8" y="196">20FEB08</text>
<text x="282.5" y="200.3">6</text>
<text x="286.2" y="200.3">6</text>
</g>
<g font-size="1.8" fill="#00f">
<text x="9.3" y="199.6">2</text>
<text x="14.3" y="199.6">3171</text>
<text x="40.4" y="199.6">06MAY09</text>
</g>
<g font-size="1.7" fill="#706f64">
<text x="21.7" y="4">1</text>
<text x="57.8" y="4">2</text>
<text x="93.9" y="4">3</text>
<text x="130" y="4">4</text>
<text x="166.1" y="4">5</text>
<text x="202.2" y="4">6</text>
<text x="238.3" y="4">7</text>
<text x="274.4" y="4">8</text>
<text x="5.4" y="28.9">A</text>
<text x="290.5" y="28.9">A</text>
<text x="5.4" y="80.6">B</text>
<text x="290.5" y="80.6">B</text>
<text x="5.4" y="132.3">C</text>
<text x="290.5" y="132.3">C</text>
<text x="5.4" y="184">D</text>
<text x="290.5" y="184">D</text>
<text x="21.7" y="207">1</text>
<text x="57.8" y="207">2</text>
<text x="93.9" y="207">3</text>
<text x="130" y="207">4</text>
<text x="166.1" y="207">5</text>
<text x="202.2" y="207">6</text>
<text x="238.3" y="207">7</text>
<text x="274.4" y="207">8</text>
</g>
<g font-size="1.7" fill="#800000">
<text x="49.7" y="14.2">5V</text>
<text x="118" y="12.4">A5V</text>
<text x="67.9" y="21.7">12V</text>
<text x="272.9" y="19.8">12V</text>
<text x="66.9" y="40.3">DGND</text>
<text x="46.9" y="47.8">FX_LP_EN</text>
<text x="24.1" y="57.1">DGND</text>
<text x="43.7" y="55.2">12V</text>
<text x="85.6" y="57.1">DGND</text>
<text x="209.1" y="57.1">OD_BOOST_RLY</text>
<text x="28.4" y="60.8">GND</text>
<text x="96.7" y="64.5">DGND</text>
<text x="209.1" y="64.5">CH_SEL_RLY</text>
<text x="151.3" y="72">MUTE</text>
<text x="127.9" y="73.9">5V</text>
<text x="72" y="83.2">5V</text>
<text x="150.3" y="79.4">5V</text>
<text x="226.3" y="83.2">12V</text>
<text x="197.4" y="85">DGND</text>
<text x="39" y="94.3">DGND</text>
<text x="135.9" y="94.3">DGND</text>
<text x="152.7" y="107.4">DGND</text>
<text x="32.3" y="114.8">A5V</text>
<text x="12.9" y="122.3">DGND</text>
<text x="61.8" y="124.1">AC_D</text>
<text x="225.3" y="120.4">DGND</text>
<text x="131.2" y="138.1">A5V</text>
<text x="167.6" y="140.9">DGND</text>
<text x="156.9" y="144.6">OD_SW</text>
<text x="156.9" y="148.4">CH_SW</text>
<text x="117.3" y="151.2">DGND</text>
<text x="98.6" y="163.3">DGND</text>
<text x="117.3" y="166.1">DGND</text>
<text x="95.4" y="170.7">FX_ADJ</text>
<text x="173.2" y="171.6">DGND</text>
<text x="95.4" y="180">FX_SEL</text>
<text x="117.3" y="180">DGND</text>
</g>
<g font-size="1.7" fill="#000080">
<text x="120.4" y="21.7">1K</text>
<text x="120.4" y="23.6">0.25W</text>
<text x="120.4" y="19.8">R110</text>
<text x="125.2" y="28.4">R123</text>
<text x="201.3" y="28.6" transform="rotate(-90 201.3 28.6)">+</text>
<text x="201.8" y="29.1">RL4A</text>
<text x="225.5" y="28.6" transform="rotate(-90 225.5 28.6)">+</text>
<text x="226" y="29.1">RL1A</text>
<text x="249.7" y="28.6" transform="rotate(-90 249.7 28.6)">+</text>
<text x="250.3" y="29.1">RL2A</text>
<text x="275.8" y="28.6" transform="rotate(-90 275.8 28.6)">+</text>
<text x="276.3" y="29.1">RL3A</text>
<text x="51.4" y="32.9">10K</text>
<text x="51.4" y="34.7">0.25W</text>
<text x="51.4" y="31">R111</text>
<text x="71.6" y="31.9">47u</text>
<text x="71.6" y="33.8">100V</text>
<text x="71.6" y="30.1">C19</text>
<text x="80.7" y="32.7">1N4148</text>
<text x="80.7" y="30.8">D15</text>
<text x="88.7" y="32.9">330R</text>
<text x="88.7" y="34.7">0.6W</text>
<text x="88.7" y="31">R35</text>
<text x="101.7" y="32.9">10K</text>
<text x="101.7" y="34.7">0.25W</text>
<text x="101.7" y="31">R75</text>
<text x="112.9" y="32.9">220K</text>
<text x="112.9" y="34.7">0.25W</text>
<text x="112.9" y="31">R60</text>
<text x="125.2" y="31.7">1K8</text>
<text x="125.2" y="33.6">0.25W</text>
<text x="188.8" y="34.5">1N4148</text>
<text x="188.8" y="32.7">D22</text>
<text x="201.8" y="31">JRC23F+12V</text>
<text x="202.4" y="34.7">Fx BYPASS</text>
<text x="214.8" y="34.5">1N4148</text>
<text x="214.8" y="32.7">D6</text>
<text x="226" y="31">P12</text>
<text x="226.7" y="34.7">MUTE</text>
<text x="239.1" y="34.5">1N4148</text>
<text x="239.1" y="32.7">D24</text>
<text x="250.3" y="31">P12</text>
<text x="251" y="34.7">OD BOOST</text>
<text x="265.2" y="32.7">D23</text>
<text x="265.2" y="34.5">1N4148</text>
<text x="276.3" y="31">P12</text>
<text x="277.1" y="34.5">SELECT</text>
<text x="277.1" y="32.9">CHANNEL</text>
<text x="93.9" y="40.3">TR6</text>
<text x="135.1" y="36.6">VR3B</text>
<text x="135.1" y="38.5">B10K</text>
<text x="145.9" y="38.3">100n</text>
<text x="145.9" y="40.1">63V</text>
<text x="145.9" y="36.4">C83</text>
<text x="197.4" y="37.7" transform="rotate(-90 197.4 37.7)">SPCO +12V</text>
<text x="201.3" y="38.5" transform="rotate(-90 201.3 38.5)">-</text>
<text x="202.5" y="36.6">RELAY</text>
<text x="221.6" y="37.8" transform="rotate(-90 221.6 37.8)">DPDT +12V</text>
<text x="225.5" y="38.5" transform="rotate(-90 225.5 38.5)">-</text>
<text x="226.8" y="36.6">RELAY</text>
<text x="245.8" y="37.8" transform="rotate(-90 245.8 37.8)">DPDT +12V</text>
<text x="249.7" y="38.5" transform="rotate(-90 249.7 38.5)">-</text>
<text x="251" y="36.6">RELAY</text>
<text x="271.9" y="37.8" transform="rotate(-90 271.9 37.8)">DPDT +12V</text>
<text x="275.8" y="38.5" transform="rotate(-90 275.8 38.5)">-</text>
<text x="277.1" y="36.6">RELAY</text>
<text x="86.4" y="42.2">D</text>
<text x="92.7" y="45.9">G</text>
<text x="93.5" y="42.2">TN2404</text>
<text x="125.2" y="47">R124</text>
<text x="202.5" y="47.8">TR13</text>
<text x="86.6" y="51.3">S</text>
<text x="104.7" y="51.5">MPSA06</text>
<text x="105.1" y="49.6">TR7</text>
<text x="125.2" y="50.4">1K</text>
<text x="125.2" y="52.2">0.25W</text>
<text x="202.5" y="51.5">MPSA06</text>
<text x="15.4" y="55.2">CON5</text>
<text x="135.1" y="55.2">VR4B</text>
<text x="135.1" y="57.1">B10K</text>
<text x="145.9" y="55">C78</text>
<text x="145.9" y="56.9">100n</text>
<text x="145.9" y="58.8">63V</text>
<text x="233.3" y="59.7">10K</text>
<text x="233.3" y="56.3">R80</text>
<text x="251" y="58.9">MPSA06</text>
<text x="251" y="55.2">TR9</text>
<text x="45.8" y="64.5">330R</text>
<text x="45.8" y="62.7">R105</text>
<text x="112.9" y="64.5">1K</text>
<text x="112.9" y="62.7">R48</text>
<text x="193" y="64.5">10K</text>
<text x="193" y="62.7">R92</text>
<text x="233.3" y="61.6">0.25W</text>
<text x="233.3" y="63.8">R67</text>
<text x="277.1" y="62.7">TR4</text>
<text x="45.8" y="66.4">0.6W</text>
<text x="48.8" y="71.2">R54</text>
<text x="112.9" y="66.4">0.25W</text>
<text x="193" y="66.4">0.25W</text>
<text x="210.9" y="71.2">R17</text>
<text x="226.8" y="70.1">TR1</text>
<text x="233.3" y="67.1">10K</text>
<text x="233.3" y="69">0.25W</text>
<text x="277.1" y="66.4">MPSA06</text>
<text x="48.8" y="74.6">27K</text>
<text x="48.8" y="76.5">0.25W</text>
<text x="210.9" y="74.6">10K</text>
<text x="210.9" y="76.5">0.25W</text>
<text x="226.8" y="73.9">MPSA06</text>
<text x="43.4" y="83">1N4148</text>
<text x="43.4" y="81.1">D20</text>
<text x="58.3" y="82.2">D19</text>
<text x="121.7" y="83">C32</text>
<text x="131.3" y="82.2">C28</text>
<text x="183" y="83.2">74HC595</text>
<text x="183" y="81.3">IC1</text>
<text x="58.3" y="84.1">1N4624-4V7</text>
<text x="83.1" y="86.9">100R</text>
<text x="83.1" y="88.8">0.6W</text>
<text x="83.1" y="85">R43</text>
<text x="99.1" y="88.8">ATMEGA8</text>
<text x="99.1" y="86.9">IC2</text>
<text x="121.7" y="84.8">100n</text>
<text x="121.7" y="86.7">63V</text>
<text x="131.3" y="84.1">47u</text>
<text x="131.3" y="86">100V</text>
<text x="152" y="88.8">10R</text>
<text x="152" y="86.9">R127</text>
<text x="73.8" y="92.5">10K</text>
<text x="73.8" y="94.3">0.25W</text>
<text x="73.8" y="90.6">R52</text>
<text x="152" y="90.6">0.25W</text>
<text x="228.4" y="92.5">10K</text>
<text x="228.4" y="94.3">0.25W</text>
<text x="228.4" y="90.6">R32</text>
<text x="153.3" y="99.7">220p</text>
<text x="153.3" y="101.6">50V</text>
<text x="153.3" y="97.9">C89</text>
<text x="160.8" y="99.7">100n</text>
<text x="160.8" y="101.6">63V</text>
<text x="160.8" y="97.9">C22</text>
<text x="230.5" y="101.8">TR3</text>
<text x="22.5" y="104">X1</text>
<text x="214.7" y="106.3">10K</text>
<text x="214.7" y="102.9">R34</text>
<text x="230.5" y="105.5">MPSA06</text>
<text x="239.6" y="107.4">1M</text>
<text x="239.6" y="105.5">R33</text>
<text x="17.3" y="112.8">22p</text>
<text x="17.3" y="110.9">C27</text>
<text x="22.5" y="108.9">4Mhz</text>
<text x="214.7" y="108.1">0.25W</text>
<text x="239.6" y="109.2">0.25W</text>
<text x="17.3" y="114.6">50V</text>
<text x="22.5" y="114.6">C26</text>
<text x="22.5" y="120.6">22p</text>
<text x="22.5" y="122.5">50V</text>
<text x="45.1" y="123.4">R47</text>
<text x="36.2" y="130.7">C18</text>
<text x="43.7" y="130.7">C51</text>
<text x="45.1" y="126.7">1K</text>
<text x="45.1" y="128.6">0.25W</text>
<text x="53.3" y="131.6">R51</text>
<text x="62" y="130.7">D16</text>
<text x="36.2" y="132.5">10u</text>
<text x="36.2" y="134.4">100V</text>
<text x="43.7" y="132.5">4u7</text>
<text x="43.7" y="134.4">63V</text>
<text x="53.3" y="133.5">4K7</text>
<text x="53.3" y="135.3">0.25W</text>
<text x="62" y="132.5">1N4624-4V7</text>
<text x="250.8" y="135.3">1K</text>
<text x="250.8" y="137.2">0.25W</text>
<text x="250.8" y="133.5">R106</text>
<text x="258.3" y="135.3">1K</text>
<text x="258.3" y="137.2">0.25W</text>
<text x="258.3" y="133.5">R107</text>
<text x="28.5" y="142.6">D21</text>
<text x="50.7" y="142">R37</text>
<text x="120.4" y="142.6">VR3A</text>
<text x="128.9" y="142.8">REVERB</text>
<text x="28.5" y="144.4">1N4148</text>
<text x="50.7" y="145.4">4K7</text>
<text x="50.7" y="147.2">0.25W</text>
<text x="120.4" y="144.4">B10K</text>
<text x="128.9" y="144.6">LEVEL</text>
<text x="261.6" y="146.3">LED3</text>
<text x="47.1" y="150">D12</text>
<text x="47.1" y="151.9">1N4148</text>
<text x="63.9" y="153">1N4624-4V7</text>
<text x="63.9" y="151.2">D11</text>
<text x="75.1" y="151.9">100n</text>
<text x="75.1" y="153.8">63V</text>
<text x="75.1" y="150">C39</text>
<text x="177.6" y="155.6">100n</text>
<text x="177.6" y="153.8">C52</text>
<text x="186.9" y="155.6">100n</text>
<text x="186.9" y="153.8">C63</text>
<text x="224.2" y="153.8">C50</text>
<text x="224.2" y="155.6">100n</text>
<text x="235" y="150.8">SW2A</text>
<text x="120.4" y="159.3">B10K</text>
<text x="120.4" y="157.5">VR4A</text>
<text x="128.9" y="157.7">FX LEVEL</text>
<text x="177.6" y="157.5">63V</text>
<text x="186.9" y="157.5">63V</text>
<text x="200.3" y="157.5">SW4A</text>
<text x="211.5" y="157.5">SW4C</text>
<text x="224.2" y="157.5">63V</text>
<text x="193.6" y="167">CHANNEL</text>
<text x="204.9" y="167">OVERDRIVE</text>
<text x="120.4" y="172.4">B10K</text>
<text x="120.4" y="170.5">VR12</text>
<text x="127.1" y="172.6">FX ADJ</text>
<text x="194.5" y="168.8">SELECT</text>
<text x="205.7" y="170.7">SELECT</text>
<text x="206.4" y="168.8">BOOST</text>
<text x="236.8" y="178.7">SW2B</text>
</g>
<g font-size="1.7" fill="#00f">
<text x="15.3" y="25.5">TO CON2</text>
<text x="15.3" y="27.3">SHT 4 OF 6</text>
</g>
<g font-size="1.7">
<text x="21" y="31">1</text>
<text x="21" y="32.9">2</text>
<text x="21" y="34.7">3</text>
<text x="21" y="36.6">4</text>
<text x="21" y="38.5">5</text>
<text x="21" y="40.3">6</text>
<text x="21" y="42.2">7</text>
<text x="21" y="44">8</text>
<text x="21" y="45.9">9</text>
<text x="21" y="47.8">10</text>
<text x="11.3" y="52.1" transform="rotate(-90 11.3 52.1)">DWG. No.</text>
<text x="21" y="49.6">11</text>
<text x="21" y="51.5">12</text>
<text x="173.2" y="83.9" transform="rotate(-90 173.2 83.9)">12</text>
<text x="180.7" y="83.9" transform="rotate(-90 180.7 83.9)">11</text>
<text x="96.9" y="89.5" transform="rotate(-90 96.9 89.5)">7</text>
<text x="86.7" y="94.3">20</text>
<text x="91.1" y="95.3">AVCC</text>
<text x="97.8" y="95.8" transform="rotate(-90 97.8 95.8)">VCC</text>
<text x="100.5" y="95.3">PD6</text>
<text x="106.2" y="94.3">12</text>
<text x="166.8" y="92.5">16</text>
<text x="171.2" y="93.4">VCC</text>
<text x="174.2" y="91.6" transform="rotate(-90 174.2 91.6)">ST_CP</text>
<text x="181.2" y="93.4">Q7'</text>
<text x="181.6" y="91.8" transform="rotate(-90 181.6 91.8)">SH_CP</text>
<text x="186.3" y="92.5">9</text>
<text x="87.5" y="101.8">9</text>
<text x="87.5" y="98.1">1</text>
<text x="91.1" y="99">PC6</text>
<text x="100.5" y="99">PD7</text>
<text x="106.2" y="101.8">14</text>
<text x="106.2" y="98.1">13</text>
<text x="181.5" y="100.9">Q1</text>
<text x="181.5" y="97.1">Q0</text>
<text x="186.3" y="99.9">1</text>
<text x="186.3" y="96.2">15</text>
<text x="20.4" y="105.5">1</text>
<text x="26.1" y="105.5">2</text>
<text x="86.7" y="105.5">10</text>
<text x="91.1" y="102.7">PB6</text>
<text x="91.1" y="106.4">PB7</text>
<text x="100.6" y="106.4">PB1</text>
<text x="100.6" y="102.7">PB0</text>
<text x="106.2" y="105.5">15</text>
<text x="166.8" y="107.4">14</text>
<text x="181.5" y="104.6">Q2</text>
<text x="186.3" y="107.4">3</text>
<text x="186.3" y="103.7">2</text>
<text x="86.7" y="113">26</text>
<text x="86.7" y="109.2">27</text>
<text x="91.1" y="113.9">PC3</text>
<text x="91.1" y="110.2">PC4</text>
<text x="100.6" y="113.9">PB3</text>
<text x="100.6" y="110.2">PB2</text>
<text x="106.2" y="113">17</text>
<text x="106.2" y="109.2">16</text>
<text x="171.2" y="108.3">DS</text>
<text x="181.5" y="112">Q4</text>
<text x="181.5" y="108.3">Q3</text>
<text x="186.3" y="111.1">4</text>
<text x="86.7" y="116.7">25</text>
<text x="91.1" y="117.6">PC2</text>
<text x="100.6" y="117.6">PB4</text>
<text x="106.2" y="116.7">18</text>
<text x="181.5" y="119.5">Q6</text>
<text x="181.5" y="115.8">Q5</text>
<text x="186.3" y="118.6">6</text>
<text x="186.3" y="114.8">5</text>
<text x="87.5" y="120.4">4</text>
<text x="87.5" y="124.1">5</text>
<text x="91.1" y="121.3">PD2</text>
<text x="91.1" y="125.1">PD3</text>
<text x="100.6" y="121.3">PB5</text>
<text x="100.6" y="125.1">PC0</text>
<text x="106.2" y="120.4">19</text>
<text x="106.2" y="124.1">23</text>
<text x="167.6" y="122.3">8</text>
<text x="171.2" y="123.2">GND</text>
<text x="181.5" y="123.2">Q7</text>
<text x="186.3" y="122.3">7</text>
<text x="87.5" y="127.9">6</text>
<text x="91.1" y="128.8">PD4</text>
<text x="100.6" y="128.8">PC1</text>
<text x="106.2" y="127.9">24</text>
<text x="106.2" y="131.6">28</text>
<text x="173.2" y="131.4" transform="rotate(-90 173.2 131.4)">10</text>
<text x="174.2" y="127" transform="rotate(-90 174.2 127)">MR</text>
<text x="180.7" y="131.4" transform="rotate(-90 180.7 131.4)">13</text>
<text x="181.6" y="127" transform="rotate(-90 181.6 127)">OE</text>
<text x="87.5" y="135.3">3</text>
<text x="91.1" y="136.2">PD1</text>
<text x="100.5" y="136.2">PD5</text>
<text x="100.6" y="132.5">PC5</text>
<text x="106.2" y="135.3">11</text>
<text x="86.7" y="139">21</text>
<text x="91.1" y="140">AREF</text>
<text x="100.5" y="140">PD0</text>
<text x="106.2" y="139">2</text>
<text x="93.1" y="149.2" transform="rotate(-90 93.1 149.2)">8</text>
<text x="94.1" y="145.6" transform="rotate(-90 94.1 145.6)">GND</text>
<text x="101.5" y="145.6" transform="rotate(-90 101.5 145.6)">GND</text>
<text x="232.9" y="148.4">1</text>
<text x="232.9" y="144.6">3</text>
<text x="240.4" y="146.5">2</text>
<text x="100.6" y="150.1" transform="rotate(-90 100.6 150.1)">22</text>
<text x="195.6" y="152.9" transform="rotate(-90 195.6 152.9)">3</text>
<text x="199.3" y="152.9" transform="rotate(-90 199.3 152.9)">1</text>
<text x="206.8" y="152.9" transform="rotate(-90 206.8 152.9)">9</text>
<text x="210.5" y="152.9" transform="rotate(-90 210.5 152.9)">7</text>
<text x="197.5" y="160.4" transform="rotate(-90 197.5 160.4)">2</text>
<text x="208.7" y="160.4" transform="rotate(-90 208.7 160.4)">8</text>
<text x="234.7" y="172.6">6</text>
<text x="234.7" y="176.3">4</text>
<text x="242.2" y="174.4">5</text>
<text x="131.7" y="188.6">MATERIAL</text>
<text x="169" y="188.6">DIMENSIONS IN</text>
<text x="169" y="192">TOLERANCE (UNLESS OTHERWISE STATED)</text>
<text x="243.2" y="187.9">TITLE</text>
<text x="131.7" y="192.4">MATERIAL THICKNESS</text>
<text x="131.7" y="196.1">DRAWN</text>
<text x="149.4" y="196.1">DATE</text>
<text x="169" y="196.3">DIMENSIONAL = +/-</text>
<text x="169" y="194.4">HOLE DIA = +/-</text>
<text x="243.3" y="197.2">DWG. No.</text>
<text x="274.7" y="197.2">ISS</text>
<text x="282.3" y="197.2">Sheet</text>
<text x="8.7" y="203.3">ISS</text>
<text x="19.7" y="203.3">ECO NUMBER</text>
<text x="42.1" y="203.3">DATE</text>
<text x="131.7" y="199.8">CHECKED</text>
<text x="131.7" y="203.5">APPROVED</text>
<text x="149.4" y="199.8">DATE</text>
<text x="149.4" y="203.5">DATE</text>
<text x="169" y="199.2">MODEL</text>
</g>
<g font-size="1.7" fill="#f00">
<text x="36.5" y="35.7">EXT_FX_OUT</text>
<text x="36.5" y="31.9">EMUL_OUT</text>
<text x="36.5" y="39.4">EXT_FX_RET</text>
<text x="243.3" y="97.1">GAIN1</text>
<text x="122.2" y="110.2">FX_RESET</text>
<text x="122.2" y="113.9">FXC0</text>
<text x="122.2" y="117.6">FXC1</text>
<text x="122.2" y="121.3">FXC2</text>
<text x="263.9" y="126.9">FX_GRN</text>
<text x="263.9" y="128.8">FX_RED</text>
<text x="11.4" y="153">AC_PWR_DET</text>
</g>
<g font-size="1.3" fill="#00f">
<text x="251.3" y="149.9" transform="rotate(-90 251.3 149.9)">GREEN</text>
<text x="258.8" y="151" transform="rotate(-90 258.8 151)">ORANGE</text>
<text x="284.2" y="200.3">of</text>
</g>
<g font-size="1.3">
<text x="206.6" y="204.2">File: J:\MD11-OEM\MHZ40C-60-02-6-ISS2.SchDoc</text>
<text x="274.8" y="204.4">Date: 07/05/2009</text>
</g>
<g font-size="1" fill="#00f">
<text x="211.9" y="200">DENBIGH ROAD, BLETCHLEY, MILTON KEYNES, MK1 1DQ.</text>
<text x="215.2" y="198.5">C</text>
<text x="215.8" y="201.4">TEL (01908) 375411 FAX (01908) 376118</text>
<text x="217.6" y="198.5">MARSHALL AMPLIFICATION PLC</text>
</g>
</svg>
